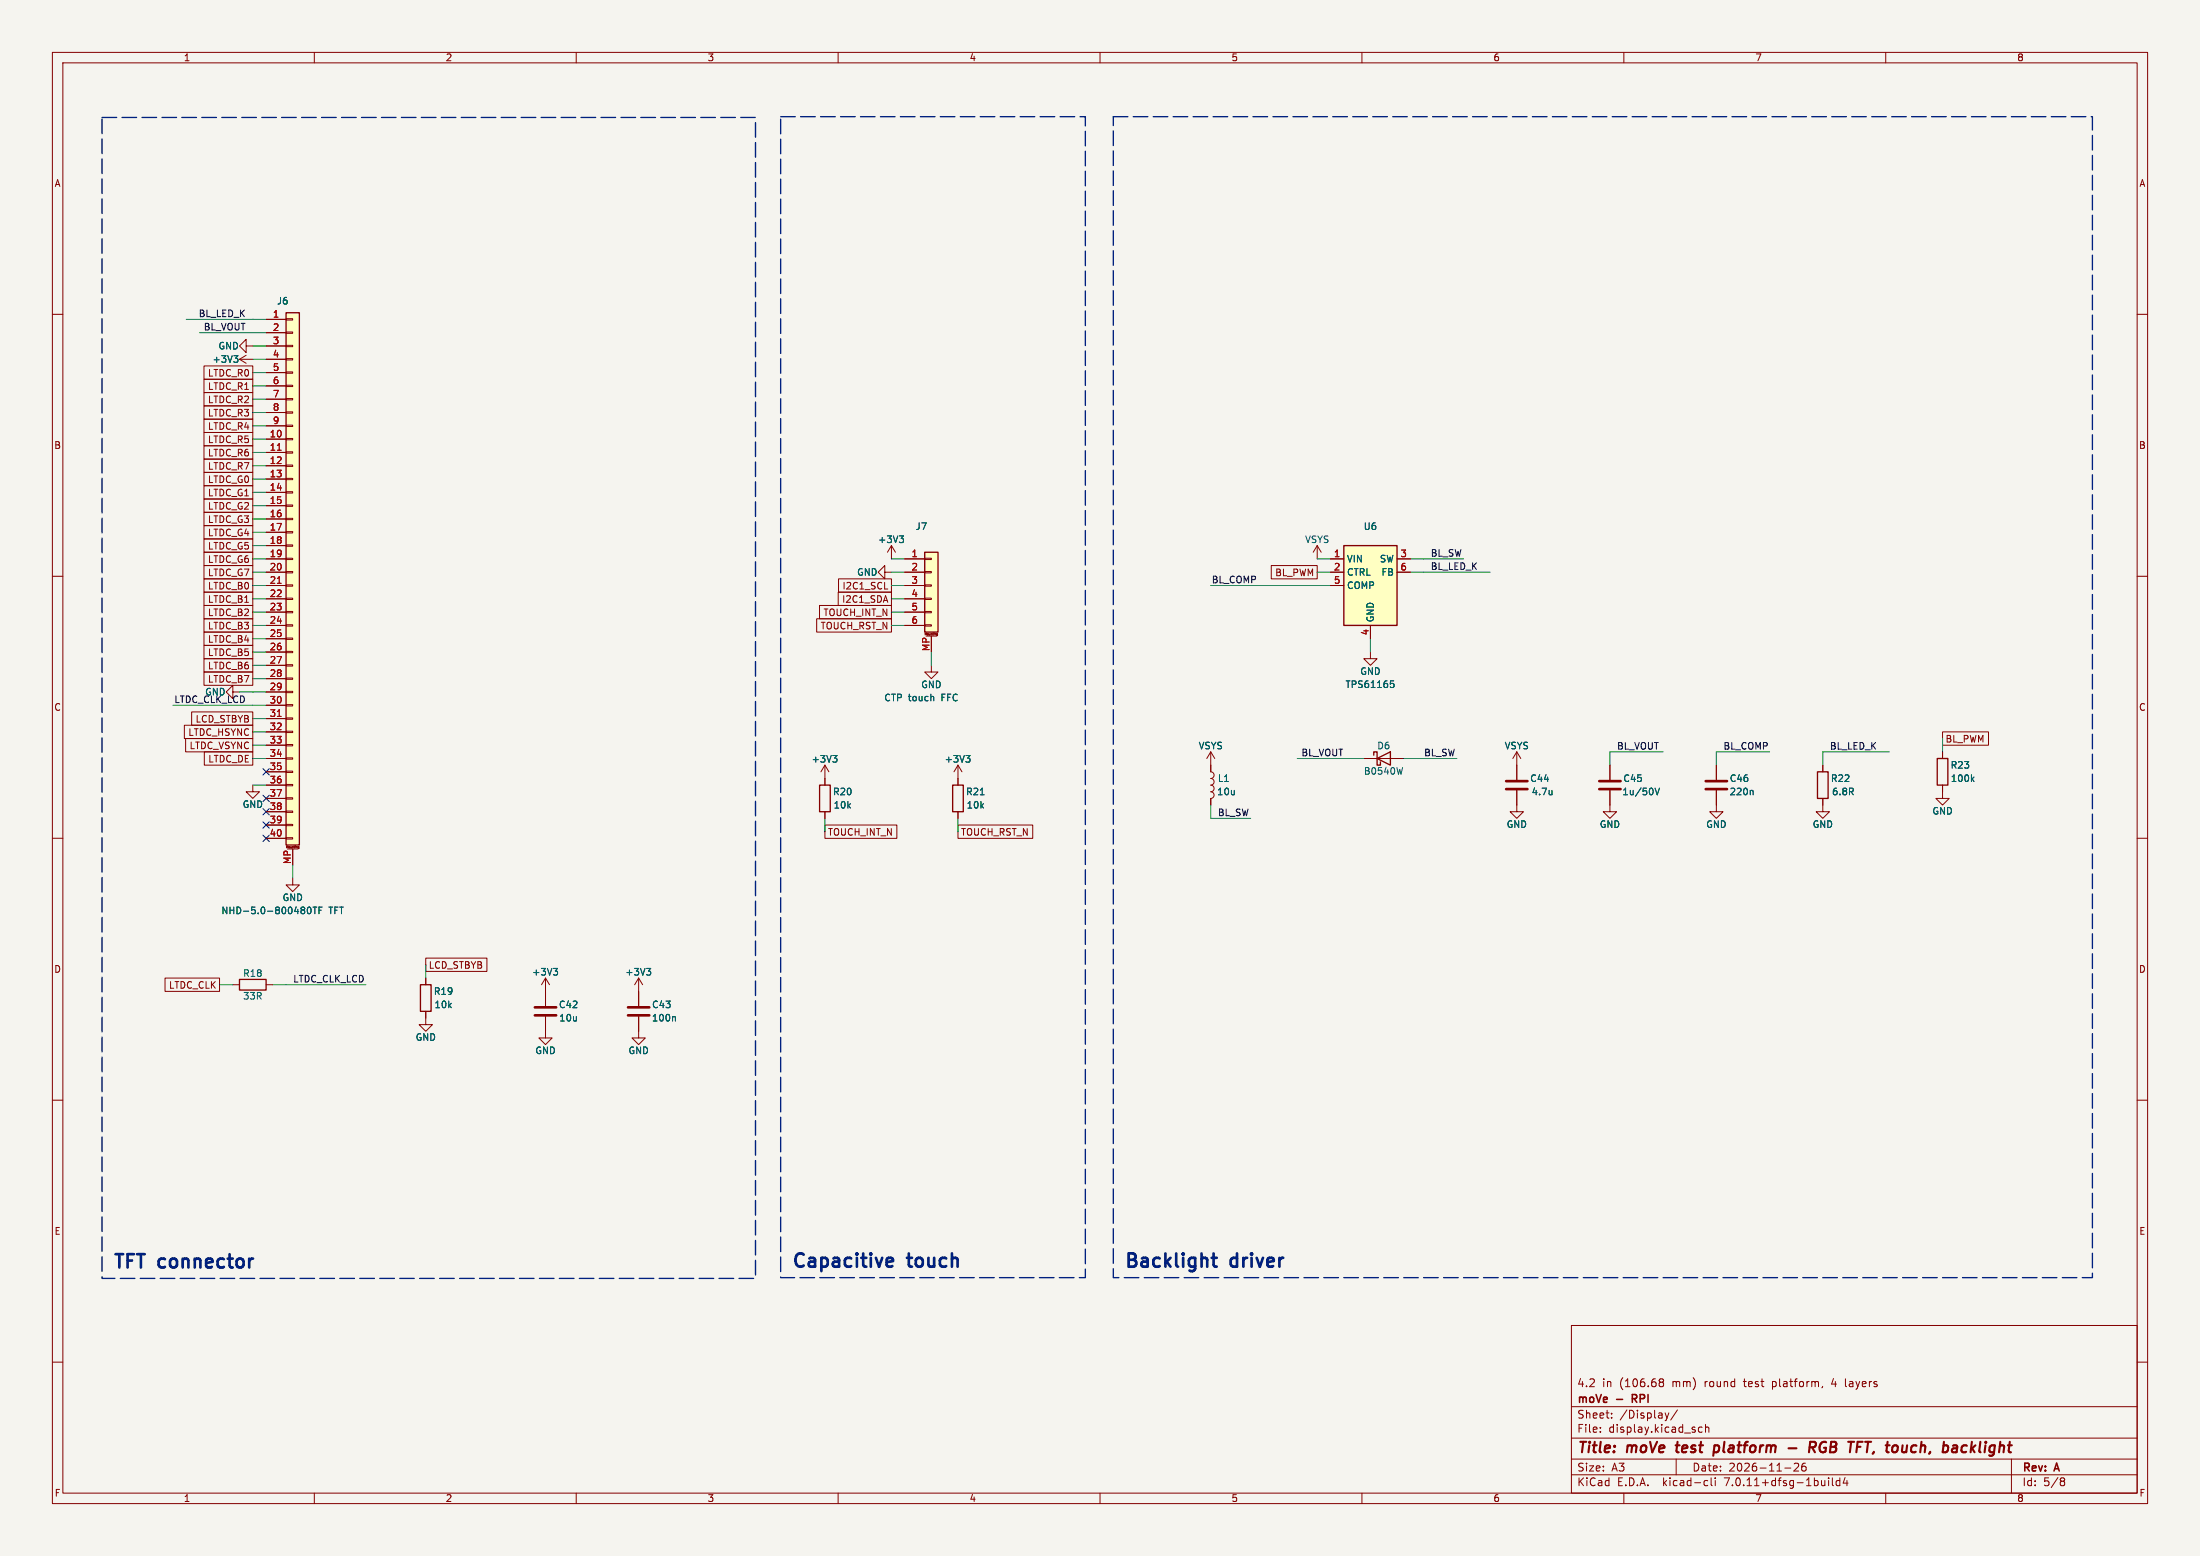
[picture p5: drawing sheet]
<svg xmlns="http://www.w3.org/2000/svg" width="420mm" height="297mm" viewBox="0 0 420 297" stroke-linecap="round" stroke-linejoin="round" font-family="sans-serif">
<path d="M0 0h420v297h-420z" fill="#f5f4ef" stroke="#f5f4ef" stroke-width=".19"/>
<g fill="none" stroke="#840000" stroke-width=".19">
<path d="M10 10h400v277h-400zM12 12h396v273h-396zM60 10v2M110 10v2M160 10v2M210 10v2M260 10v2M310 10v2M360 10v2M10 60h2M408 60h2M38.9 77.5h9.4v2.5h-9.4z"/>
<path d="M38.9 74.9h9.4v2.6h-9.4zM38.9 72.4h9.4v2.5h-9.4zM38.9 69.8h9.4v2.6h-9.4zM45.7 68.6l1.3 .7M45.7 68.6h2.6M47 66v-1.2l-1.3 1.2 1.3 1.3v-1.3h1.3M47 67.8l-1.3 .8M50.8 68.6h3.8M50.8 61h3.8M50.8 63.5h3.8M50.8 66h3.8M50.8 71.1h3.8"/>
<path d="M50.8 73.7h3.8M50.8 76.2h3.8M50.8 78.7h3.8M54.6 78.6h1.3v.3h-1.3zM54.6 76.1h1.3v.2h-1.3zM54.6 73.5h1.3v.3h-1.3zM54.6 71h1.3v.2h-1.3zM54.6 68.5h1.3v.2h-1.3zM54.6 65.9h1.3v.3h-1.3zM54.6 63.4h1.3v.2h-1.3zM54.6 60.8h1.3v.3h-1.3zM38.9 90.2h9.4v2.5h-9.4z"/>
<path d="M38.9 82.5h9.4v2.6h-9.4zM38.9 85.1h9.4v2.5h-9.4zM38.9 87.6h9.4v2.6h-9.4zM38.9 97.8h9.4v2.5h-9.4zM38.9 92.7h9.4v2.6h-9.4zM38.9 95.2h9.4v2.6h-9.4zM38.9 80h9.4v2.6h-9.4zM50.8 83.8h3.8M50.8 86.4h3.8M50.8 88.9h3.8M50.8 91.4h3.8M50.8 94h3.8"/>
<path d="M50.8 96.5h3.8M50.8 99.1h3.8M50.8 81.3h3.8M54.6 98.9h1.3v.3h-1.3zM54.6 96.4h1.3v.2h-1.3zM54.6 93.9h1.3v.2h-1.3zM54.6 91.3h1.3v.3h-1.3zM54.6 88.8h1.3v.2h-1.3zM54.6 86.2h1.3v.3h-1.3zM54.6 83.7h1.3v.2h-1.3zM54.6 81.2h1.3v.2h-1.3zM10 110h2"/>
<path d="M38.9 100.3h9.4v2.6h-9.4zM38.9 118.1h9.4v2.6h-9.4zM38.9 115.6h9.4v2.5h-9.4zM38.9 113h9.4v2.6h-9.4zM38.9 110.5h9.4v2.5h-9.4zM38.9 107.9h9.4v2.6h-9.4zM38.9 105.4h9.4v2.6h-9.4zM38.9 102.9h9.4v2.5h-9.4zM50.8 106.7h3.8M50.8 109.2h3.8M50.8 111.8h3.8M50.8 114.3h3.8"/>
<path d="M50.8 116.8h3.8M50.8 119.4h3.8M50.8 101.6h3.8M50.8 104.1h3.8M54.6 119.3h1.3v.2h-1.3zM54.6 116.7h1.3v.3h-1.3zM54.6 114.2h1.3v.2h-1.3zM54.6 111.6h1.3v.3h-1.3zM54.6 109.1h1.3v.2h-1.3zM54.6 106.6h1.3v.2h-1.3zM54.6 104h1.3v.3h-1.3zM54.6 101.5h1.3v.2h-1.3z"/>
<path d="M155.9 118.1h14.3v2.6h-14.3zM156.4 115.6h13.8v2.5h-13.8zM160 113h10.2v2.6h-10.2zM160.1 110.5h10.1v2.5h-10.1zM168.9 112.4h.6M168.9 109.2v-1.2l-1.3 1.2 1.3 1.3v-1.3h1.3M170.2 104.1l-.8 1.3M170.2 104.1v2.6M170.2 104.1l.7 1.3M172.7 106.7h3.8M172.7 109.2h3.8M172.7 111.8h3.8"/>
<path d="M172.7 114.3h3.8M172.7 116.8h3.8M172.7 119.4h3.8M176.5 119.3h1.3v.2h-1.3zM176.5 116.7h1.3v.3h-1.3zM176.5 114.2h1.3v.2h-1.3zM176.5 111.6h1.3v.3h-1.3zM176.5 109.1h1.3v.2h-1.3zM176.5 106.6h1.3v.2h-1.3zM242.7 107.9h8.8v2.6h-8.8zM251.5 104.1l-.8 1.3M251.5 104.1v2.6"/>
<path d="M251.5 104.1l.7 1.3M254 106.7h2.5M254 109.2h2.5M254 111.8h2.5M261.6 119.4v2.5M266.7 106.7h2.5M266.7 109.2h2.5M408 110h2M35.2 138.4h13.1v2.6h-13.1zM36.6 135.9h11.7v2.5h-11.7zM38.9 120.6h9.4v2.6h-9.4zM38.9 123.2h9.4v2.5h-9.4z"/>
<path d="M38.9 125.7h9.4v2.6h-9.4zM38.9 128.3h9.4v2.5h-9.4zM44.4 132.1v-1.3l-1.2 1.3 1.2 1.3v-1.3h1.3M50.8 121.9h3.8M50.8 124.5h3.8M50.8 127h3.8M50.8 129.5h3.8M50.8 132.1h3.8M50.8 134.6h3.8M50.8 137.2h3.8M50.8 139.7h3.8M54.6 139.6h1.3v.2h-1.3z"/>
<path d="M54.6 137h1.3v.3h-1.3zM54.6 134.5h1.3v.2h-1.3zM54.6 132h1.3v.2h-1.3zM54.6 129.4h1.3v.3h-1.3zM54.6 126.9h1.3v.2h-1.3zM54.6 124.3h1.3v.3h-1.3zM54.6 121.8h1.3v.2h-1.3zM176.8 121.4h2M177.8 127v1.3h1.3l-1.3 1.2-1.3-1.2h1.3M177.8 121.4v3.1M178.8 121.2h.1M178.8 121.2h.2"/>
<path d="M178.8 121h.1M179 121h-.2M179 121h.1M179 121.3h-.2M179 121v.3M179 121.3h.1M261.6 124.5v1.2h1.3l-1.3 1.3-1.3-1.3h1.3M370.8 139.7h8.8v2.5h-8.8zM10 160h2M35.4 141h12.9v2.5h-12.9zM39 143.5h9.3v2.6h-9.3zM48.3 149.9v1.2h1.2l-1.2 1.3-1.3-1.3h1.3"/>
<path d="M50.8 144.8h3.8M50.8 142.2h3.8M50.8 147.3h3.8M50.8 149.9h3.8M50.8 152.4h3.8M50.8 154.9h3.8M50.8 157.5h3.8M54.6 159.9h1.3v.2h-1.3zM54.6 157.4h1.3v.2h-1.3zM54.6 154.8h1.3v.3h-1.3zM54.6 152.3h1.3v.2h-1.3zM54.6 149.7h1.3v.3h-1.3z"/>
<path d="M54.6 147.2h1.3v.2h-1.3zM54.6 144.7h1.3v.2h-1.3zM54.6 142.1h1.3v.3h-1.3zM157.5 157.5h13.7v2.5h-13.7zM157.5 146.1l-.8 1.2M157.5 146.1v3.8M157.5 154.9v1.3M157.5 146.1l.7 1.2M182.9 157.5h14.3v2.5h-14.3zM182.9 146.1v3.8M182.9 154.9v1.3M182.9 146.1l-.8 1.2"/>
<path d="M182.9 146.1l.7 1.2M231.1 143.5v3.8a.64 .64 0 0 1 .7 .7 .64 .64 0 0 1-.7 .6 .64 .64 0 0 1 .7 .6 .64 .64 0 0 1-.7 .7 .64 .64 0 0 1 .7 .6 .64 .64 0 0 1-.7 .6 .64 .64 0 0 1 .7 .7 .64 .64 0 0 1-.7 .6v1.3M231.1 143.5l-.7 1.3M231.1 143.5l.8 1.3M260.3 144.8h7.7M289.6 150.9v4h1.2l-1.2 1.3-1.3-1.3h1.3M289.6 143.5v5.3M289.6 143.5l-.8 1.3M289.6 143.5l.7 1.3M307.3 150.9v4h1.3l-1.3 1.3-1.2-1.3h1.2M307.3 146.1v2.7M327.7 150.9v4h1.2l-1.2 1.3-1.3-1.3h1.3"/>
<path d="M327.7 146.1v2.7M348 152.4v2.5h1.2l-1.2 1.3-1.3-1.3h1.3M348 146.1v1.2M370.8 149.9v2.5h1.3l-1.3 1.3-1.2-1.3h1.2M370.8 143.5v1.3M408 160h2M50.8 160h3.8M54.9 162.1h2M55.9 167.6v1.3h1.2l-1.2 1.3-1.3-1.3h1.3M55.9 162.1v3M56.9 162h.1M56.9 161.8h.1"/>
<path d="M56.9 161.6h.1M57 161.6h.1v.3M57 161.6h-.1M57.1 161.9l-.1 .1M57.1 161.8h-.1M31.5 186.7h10.4v2.5h-10.4zM44.4 188h1.3M50.8 188h1.3M81.3 193v2.6h1.2l-1.2 1.3-1.3-1.3h1.3M81.3 182.9h11.7v2.5h-11.7zM81.3 186.7v1.3M104.1 194.1v4h1.3l-1.3 1.3-1.2-1.3h1.2"/>
<path d="M104.1 186.7l-.7 1.3M104.1 186.7v5.3M104.1 186.7l.8 1.3M121.9 194.1v4h1.3l-1.3 1.3-1.3-1.3h1.3M121.9 186.7v5.3M121.9 186.7l-.7 1.3M121.9 186.7l.8 1.3M10 210h2M408 210h2M10 260h2M300 253h108v32h-108zM408 260h2"/>
<path d="M300 278.5h108M300 274.5h108M300 268.5h108M305.5 273.2v.2M305.5 272.5v.1M307.7 270.5v.2M307.7 269.8v.1M316.9 263.8h.1M316.9 263.3l.4-.1 .2 .1 .1 .2-.3 .3M317 263.8h.3M317 263.8l-.1 .1M317.3 263.8l.3 .3-.1 .4-.2 .2-.4-.1"/>
<path d="M317.9 269.7l.3 1M318.2 270.7l-.3 .5M318.6 269.7l-.4 1M320 278.5v3M320.2 269.1l-1.3 1.9M324.9 272.5l-.4-.1-.3 .3 .2 .6h.5M325.6 272.5l.2-.1 .4 .1v.9M325.6 271.9v1.5M342.5 279.4l.6-.1 .2 .1 .1 .3-1 1.1h1M344.7 279.3a.59 .59 0 0 0-.8 .6v.6l.2 .2 .4 .1 .2-.2 .1-.5-.1-.2h-.5l-.3 .2M347.9 264.6l-.1 .3M350 263.1l-.3 1.1h.9"/>
<path d="M352.3 263.2v1.3l.2 .2M384 278.5v6.5M60 285v2M110 285v2M160 285v2M210 285v2M260 285v2M300 281.5h108M310 285v2M325.6 282.6l.4 .1M326 283.5l-.4 .1M326.7 282.1v1.3l.2 .2"/>
<path d="M327.4 282.1v.1M327.4 282.6v1M340.7 280.2h1.2M349.1 282.1v.1M349.1 282.6v1M349.8 282.1v1.3l.2 .2M351.2 282.7l-.4-.1-.3 .3 .2 .6h.5M351.2 282.1v1.5M352.2 282l-.3 1.1h.9M352.6 282.6v1M360 285v2M393.6 282.1h.3l.3 .3-.3 .3"/>
<path d="M393.6 282.7h.3M393.9 282.7l.2 .2 .1 .4-.3 .3h-.3"/>
</g>
<g fill="none" stroke="#840000" stroke-width=".4">
<path d="M319.9 275.9h.7M320.3 275.2l-.3 1.7 .3 .3M327.2 277.1h.7M327.3 276h.8M327.3 275.9l-.2 2M341.4 276.4h1.6M345.5 276.3h.7a.55 .55 0 0 0 .5-.5 .55 .55 0 0 0-.4-.6h-.7l-.3 2M345.9 276.3l.6 .9M347.9 275.3a1.11 1.11 0 0 0 0 1.9M356.1 275.2h1.1M363.9 277l-.3 .2M364.1 275.9l-.2 1.3"/>
<path d="M375.5 276a.66 .66 0 0 0-1 .3l-.1 .5 .2 .3h.7"/>
</g>
<path d="M311.6 267h.6M312.2 266.2h-.6v1.5" fill="none" stroke="#840000" stroke-width=".3"/>
<path d="M54.6 59.7h2.5v101.6h-2.5zM176.5 105.4h2.6v15.3h-2.6zM256.5 104.1h10.2v15.3h-10.2zM156.5 149.9h2v5h-2zM181.9 149.9h2v5h-2zM262.3 144.1v-.6h.6v2.6h.6v-.7M262.9 144.8l2.5-1.3v2.6zM347 147.3h2v5.1h-2zM369.8 144.8h2.1v5.1h-2.1zM45.7 186.9h5.1v2.1h-5.1zM80.3 188h2v5h-2z" fill="none" stroke="#840000" stroke-width=".25"/>
<g fill="#ffffc2" stroke="#ffffc2" stroke-width=".19">
<path d="M176.5 105.4h2.6v15.3h-2.6z"/>
<path d="M256.5 104.1h10.2v15.3h-10.2z"/>
<path d="M54.6 59.7h2.5v101.6h-2.5z"/>
</g>
<g fill="none" stroke="#006464" stroke-width=".19">
<path d="M44.6 67.9h.8l-.4 .5M45.2 68.4l.2 .2v.3l-.2 .3M171.7 102.3h.8l-.4 .5M172.2 102.8l.3 .2v.3l-.3 .3M178.2 133l.1 .8M265.5 130h.6M265.6 130.4h.3l.2 .3v.4l-.5 .1M159 144.2h.8l-.4 .5M159.5 144.7l.3 .2v.3l-.3 .3M184.4 144.2h.8l-.4 .5M184.9 144.7l.3 .2v.3l-.3 .3M187.1 151.7h.8"/>
<path d="M267.8 146.5l-.3 1.3M296.3 150.9v.8M296.3 151.6h-.1M316 150.4l.4 1.3 .4-1.3M334.5 150.9l.2 .1v.7M376.5 148.7l.3 .5M376.8 148.3l-.4 .5M58.8 173.3l.2-.2a.68 .68 0 0 1 .4 .7 .68 .68 0 0 1-.4 .6l-.3-.5zM59.8 173.1h.7M60.1 173.1v1.3M60.9 173.7h.4M61.5 173.1h-.6v1.3"/>
<path d="M105.7 184.8h.7l-.4 .5M106.2 185.3l.2 .3v.3l-.2 .2M123.4 184.8h.8l-.4 .5M124 185.3l.2 .3v.3l-.2 .2M128.8 194l.1 .2v.7"/>
</g>
<path d="M287.5 150.6h4.1M287.5 149.1h4.1M305.3 150.6h4.1M305.3 149.1h4.1M325.6 150.6h4.1M325.6 149.1h4.1M102.1 193.8h4.1M102.1 192.3h4.1M119.9 193.8h4.1M119.9 192.3h4.1" fill="none" stroke="#840000" stroke-width=".51"/>
<path d="M52.9 85.9h.8M52.9 111.3h.8M52.9 136.7h.8" fill="none" stroke="#a90000" stroke-width=".19"/>
<path d="M231.7 239.2v2.2l.1 .3 .5 .1M169.6 240.1l.8 .1 .1 .5-1.2 .2M170.4 241.7l-.8 .1M231.3 240.1h1" fill="none" stroke="#002080" stroke-width=".51"/>
<path d="M19.5 22.4h124.7v221.6h-124.7v-221.6M149 22.3h58.2v221.6h-58.2v-221.6M212.5 22.3h187v221.6h-187v-221.6" fill="none" stroke="#002080" stroke-width=".25" stroke-dasharray="2.8 1"/>
<g fill="none" stroke="#009600" stroke-width=".19">
<path d="M35.6 61h15.2M38.1 63.5h12.7M48.3 71.1h2.5M48.3 78.7h2.5M48.3 76.2h2.5M48.3 73.7h2.5M48.3 66h2.5M48.3 68.6h2.5M48.3 99.1h2.5M48.3 96.5h2.5M48.3 88.9h2.5M48.3 94h2.5"/>
<path d="M48.3 91.4h2.5M48.3 86.4h2.5M48.3 83.8h2.5M48.3 81.3h2.5M48.3 114.3h2.5M48.3 111.8h2.5M48.3 109.2h2.5M48.3 116.8h2.5M48.3 119.4h2.5M48.3 104.1h2.5M48.3 101.6h2.5M48.3 106.7h2.5"/>
<path d="M170.2 114.3h2.5M170.2 111.8h2.5M170.2 109.2h2.5M170.2 116.8h2.5M170.2 119.4h2.5M170.2 106.7h2.5M231.1 111.8h22.9M251.5 109.2h2.5M251.5 106.7h2.5M269.2 109.2h15.3M269.2 106.7h10.2M33 134.6h17.8"/>
<path d="M45.7 132.1h5.1M48.3 129.5h2.5M48.3 137.2h2.5M48.3 139.7h2.5M48.3 127h2.5M48.3 121.9h2.5M48.3 124.5h2.5M177.8 124.5v2.5M261.6 121.9v2.6M48.3 144.8h2.5M48.3 142.2h2.5M48.3 149.9h2.5"/>
<path d="M157.5 156.2v2.6M182.9 156.2v2.6M231.1 153.7v2.5h7.7M247.6 144.8h12.7M268 144.8h10.1M317.5 143.5h-10.2v2.6M337.8 143.5h-10.1v2.6M360.7 143.5h-12.7v2.6M370.8 141v2.5M55.9 165.1v2.5M41.9 188h2.5M52.1 188h17.7"/>
<path d="M81.3 184.2v2.5"/>
</g>
<path d="M50.2 146.7l1.2 1.2M50.2 151.8l1.2 1.2M50.2 154.3l1.2 1.2M50.2 156.9l1.2 1.2M50.2 159.4l1.2 1.2M51.4 146.7l-1.2 1.2M51.4 151.8l-1.2 1.2M51.4 154.3l-1.2 1.2M51.4 156.9l-1.2 1.2M51.4 159.4l-1.2 1.2" fill="none" stroke="#000084" stroke-width=".19"/>
<g font-size="3.5" fill="#002080">
<text x="21.5" y="242.3">TFT</text>
<text x="30.5" y="242.3">connector</text>
<text x="151" y="242.1">Capacitive</text>
<text x="173.6" y="242.1">touch</text>
<text x="214.5" y="242.1">Backlight</text>
<text x="235.1" y="242.1">driver</text>
</g>
<g font-size="2.8" fill="#840000">
<text x="301" y="277.9">Title:</text>
<text x="310.6" y="277.9">moVe</text>
<text x="320.9" y="277.9">test</text>
<text x="328.8" y="277.9">platform</text>
<text x="348.6" y="277.9">RGB</text>
<text x="356.9" y="277.9">TFT,</text>
<text x="365" y="277.9">touch,</text>
<text x="376.5" y="277.9">backlight</text>
</g>
<g font-size="2.1" fill="#840000">
<text x="301" y="268.2">moVe</text>
<text x="301" y="265">4.2</text>
<text x="305.9" y="265">in</text>
<text x="308.7" y="268.2">-</text>
<text x="309.2" y="265">(106.68</text>
<text x="312.3" y="268.2">RPI</text>
<text x="319.4" y="265">mm)</text>
<text x="325.7" y="265">round</text>
<text x="333.3" y="265">test</text>
<text x="338.9" y="265">platform,</text>
<text x="350.4" y="265">4</text>
<text x="353.1" y="265">layers</text>
<text x="301" y="273.7">File:</text>
<text x="301" y="271">Sheet:</text>
<text x="307.1" y="273.7">display.kicad_sch</text>
<text x="309.2" y="271">/Display/</text>
<text x="301" y="281.1">Size:</text>
<text x="307.6" y="281.1">A3</text>
<text x="323" y="281.1">Date:</text>
<text x="330" y="281.1">2026-11-26</text>
<text x="386" y="281.3">Rev:</text>
<text x="392.4" y="281.3">A</text>
<text x="301" y="283.9">KiCad</text>
<text x="308.7" y="283.9">E.D.A.</text>
<text x="317.6" y="283.9">kicad-cli</text>
<text x="329.5" y="283.9">7.0.11+dfsg-1build4</text>
<text x="386" y="283.9">Id:</text>
<text x="390.1" y="283.9">5/8</text>
</g>
<g font-size="1.8" fill="#840000">
<text x="35" y="11.9">1</text>
<text x="85" y="11.9">2</text>
<text x="135" y="11.9">3</text>
<text x="185" y="11.9">4</text>
<text x="235" y="11.9">5</text>
<text x="285" y="11.9">6</text>
<text x="335" y="11.9">7</text>
<text x="385" y="11.9">8</text>
<text x="10.3" y="35.9">A</text>
<text x="408.3" y="35.9">A</text>
<text x="39.6" y="77.2">LTDC_R2</text>
<text x="39.6" y="74.6">LTDC_R1</text>
<text x="39.6" y="72.1">LTDC_R0</text>
<text x="39.6" y="79.7">LTDC_R3</text>
<text x="39.6" y="82.2">LTDC_R4</text>
<text x="10.3" y="85.9">B</text>
<text x="39.6" y="84.8">LTDC_R5</text>
<text x="39.6" y="87.3">LTDC_R6</text>
<text x="39.6" y="89.9">LTDC_R7</text>
<text x="408.2" y="85.9">B</text>
<text x="39.6" y="92.4">LTDC_G0</text>
<text x="39.6" y="94.9">LTDC_G1</text>
<text x="39.6" y="100">LTDC_G3</text>
<text x="39.6" y="97.5">LTDC_G2</text>
<text x="39.6" y="102.6">LTDC_G4</text>
<text x="39.6" y="107.6">LTDC_G6</text>
<text x="39.6" y="105.1">LTDC_G5</text>
<text x="39.6" y="112.7">LTDC_B0</text>
<text x="39.6" y="110.2">LTDC_G7</text>
<text x="160.7" y="112.7">I2C1_SCL</text>
<text x="243.3" y="110.2">BL_PWM</text>
<text x="39.6" y="117.8">LTDC_B2</text>
<text x="39.6" y="115.3">LTDC_B1</text>
<text x="157.1" y="117.8">TOUCH_INT_N</text>
<text x="160.7" y="115.3">I2C1_SDA</text>
<text x="39.6" y="120.3">LTDC_B3</text>
<text x="39.6" y="122.9">LTDC_B4</text>
<text x="39.6" y="125.4">LTDC_B5</text>
<text x="156.6" y="120.3">TOUCH_RST_N</text>
<text x="39.6" y="128">LTDC_B6</text>
<text x="39.6" y="130.5">LTDC_B7</text>
<text x="10.3" y="135.9">C</text>
<text x="408.2" y="135.9">C</text>
<text x="35.8" y="140.7">LTDC_HSYNC</text>
<text x="36.1" y="143.2">LTDC_VSYNC</text>
<text x="37.2" y="138.1">LCD_STBYB</text>
<text x="371.3" y="141.9">BL_PWM</text>
<text x="39.7" y="145.7">LTDC_DE</text>
<text x="158" y="159.7">TOUCH_INT_N</text>
<text x="183.4" y="159.7">TOUCH_RST_N</text>
<text x="10.3" y="185.9">D</text>
<text x="81.8" y="185.1">LCD_STBYB</text>
<text x="408.2" y="185.9">D</text>
<text x="32.2" y="188.9">LTDC_CLK</text>
<text x="10.3" y="235.9">E</text>
<text x="408.3" y="235.9">E</text>
<text x="10.3" y="285.9">F</text>
<text x="35" y="286.9">1</text>
<text x="85" y="286.9">2</text>
<text x="135" y="286.9">3</text>
<text x="185" y="286.9">4</text>
<text x="235" y="286.9">5</text>
<text x="285" y="286.9">6</text>
<text x="335" y="286.9">7</text>
<text x="385" y="286.9">8</text>
<text x="408.3" y="285.9">F</text>
</g>
<g font-size="1.8" fill="#006464">
<text x="52.8" y="58.3">J6</text>
<text x="40.5" y="69.4">+3V3</text>
<text x="41.6" y="66.9">GND</text>
<text x="174.7" y="101.4">J7</text>
<text x="260.2" y="101.4">U6</text>
<text x="167.5" y="103.9">+3V3</text>
<text x="249.1" y="103.9">VSYS</text>
<text x="257" y="107.5">VIN</text>
<text x="263.3" y="107.5">SW</text>
<text x="163.5" y="110.1">GND</text>
<text x="257" y="110.1">CTRL</text>
<text x="257" y="112.6">COMP</text>
<text x="263.6" y="110.1">FB</text>
<text x="262.5" y="118.9" transform="rotate(-90 262.5 118.9)">GND</text>
<text x="175.8" y="131.6">GND</text>
<text x="256.8" y="131.5">TPS61165</text>
<text x="259.6" y="129">GND</text>
<text x="39.1" y="132.9">GND</text>
<text x="168.7" y="134.1">CTP touch</text>
<text x="179.8" y="134.1">FFC</text>
<text x="228.7" y="143.2">VSYS</text>
<text x="262.8" y="143.2">D6</text>
<text x="287.2" y="143.2">VSYS</text>
<text x="154.8" y="145.8">+3V3</text>
<text x="180.2" y="145.8">+3V3</text>
<text x="232.4" y="149.5">L1</text>
<text x="260.3" y="148.1">B0540W</text>
<text x="292" y="149.5">C44</text>
<text x="309.8" y="149.5">C45</text>
<text x="330.1" y="149.5">C46</text>
<text x="349.4" y="149.5">R22</text>
<text x="372.3" y="146.9">R23</text>
<text x="372.3" y="149.5">100k</text>
<text x="46.2" y="154.4">GND</text>
<text x="158.9" y="152">R20</text>
<text x="159" y="154.5">10k</text>
<text x="184.3" y="152">R21</text>
<text x="184.4" y="154.5">10k</text>
<text x="232.3" y="152">10u</text>
<text x="292.3" y="152">4.7u</text>
<text x="309.6" y="152">1u/50V</text>
<text x="330.1" y="152">220n</text>
<text x="349.6" y="152">6.8R</text>
<text x="368.8" y="155.7">GND</text>
<text x="287.5" y="158.2">GND</text>
<text x="305.3" y="158.2">GND</text>
<text x="325.6" y="158.2">GND</text>
<text x="345.9" y="158.2">GND</text>
<text x="53.8" y="172.2">GND</text>
<text x="42.2" y="174.7">NHD-5.0-800480TF</text>
<text x="62.8" y="174.7">TFT</text>
<text x="46.3" y="186.7">R18</text>
<text x="46.3" y="191">33R</text>
<text x="82.7" y="190.1">R19</text>
<text x="101.5" y="186.4">+3V3</text>
<text x="119.3" y="186.4">+3V3</text>
<text x="82.8" y="192.6">10k</text>
<text x="106.6" y="192.6">C42</text>
<text x="106.7" y="195.2">10u</text>
<text x="124.4" y="195.2">100n</text>
<text x="124.4" y="192.6">C43</text>
<text x="79.2" y="198.9">GND</text>
<text x="102.1" y="201.4">GND</text>
<text x="119.9" y="201.4">GND</text>
</g>
<g font-size="1.8" fill="#0f0f0f">
<text x="37.8" y="60.6">BL_LED_K</text>
<text x="38.8" y="63.2">BL_VOUT</text>
<text x="273" y="106.3">BL_SW</text>
<text x="231.2" y="111.4">BL_COMP</text>
<text x="273" y="108.9">BL_LED_K</text>
<text x="33.2" y="134.3">LTDC_CLK_LCD</text>
<text x="308.6" y="143.2">BL_VOUT</text>
<text x="328.9" y="143.2">BL_COMP</text>
<text x="349.2" y="143.2">BL_LED_K</text>
<text x="248.4" y="144.4">BL_VOUT</text>
<text x="271.8" y="144.4">BL_SW</text>
<text x="232.4" y="155.9">BL_SW</text>
<text x="55.9" y="187.6">LTDC_CLK_LCD</text>
</g>
<g font-size="1.8" fill="#a90000">
<text x="52" y="60.7">1</text>
<text x="52" y="63.2">2</text>
<text x="52" y="65.8">3</text>
<text x="52" y="68.3">4</text>
<text x="52" y="70.9">5</text>
<text x="52" y="73.4">6</text>
<text x="52" y="75.9">7</text>
<text x="51.4" y="83.6">10</text>
<text x="52" y="78.5">8</text>
<text x="52" y="81">9</text>
<text x="51.4" y="86.1">11</text>
<text x="51.4" y="88.6">12</text>
<text x="51.4" y="91.2">13</text>
<text x="51.4" y="93.7">14</text>
<text x="51.4" y="96.3">15</text>
<text x="51.4" y="98.8">16</text>
<text x="51.4" y="101.3">17</text>
<text x="51.4" y="103.9">18</text>
<text x="51.4" y="106.4">19</text>
<text x="173.9" y="106.4">1</text>
<text x="254.6" y="106.4">1</text>
<text x="267.3" y="106.4">3</text>
<text x="51.4" y="109">20</text>
<text x="51.4" y="111.5">21</text>
<text x="173.9" y="109">2</text>
<text x="173.9" y="111.5">3</text>
<text x="254.6" y="109">2</text>
<text x="254.6" y="111.5">5</text>
<text x="267.3" y="109">6</text>
<text x="51.4" y="114">22</text>
<text x="51.4" y="116.6">23</text>
<text x="51.4" y="119.1">24</text>
<text x="173.9" y="114">4</text>
<text x="173.9" y="116.6">5</text>
<text x="173.9" y="119.1">6</text>
<text x="51.4" y="121.7">25</text>
<text x="51.4" y="124.2">26</text>
<text x="177.5" y="124.4" transform="rotate(-90 177.5 124.4)">MP</text>
<text x="261.4" y="121.4" transform="rotate(-90 261.4 121.4)">4</text>
<text x="51.4" y="126.7">27</text>
<text x="51.4" y="129.3">28</text>
<text x="51.4" y="131.8">29</text>
<text x="51.4" y="134.4">30</text>
<text x="51.4" y="136.9">31</text>
<text x="51.4" y="139.4">32</text>
<text x="51.4" y="142">33</text>
<text x="51.4" y="144.5">34</text>
<text x="51.4" y="147.1">35</text>
<text x="51.4" y="149.6">36</text>
<text x="51.4" y="152.1">37</text>
<text x="51.4" y="154.7">38</text>
<text x="51.4" y="157.2">39</text>
<text x="51.4" y="159.8">40</text>
<text x="55.6" y="165" transform="rotate(-90 55.6 165)">MP</text>
</g>
<g font-size=".5" fill="#840000">
<text x="176.5" y="121.3">Mounting</text>
<text x="54.6" y="161.9">Mounting</text>
</g>
</svg>
